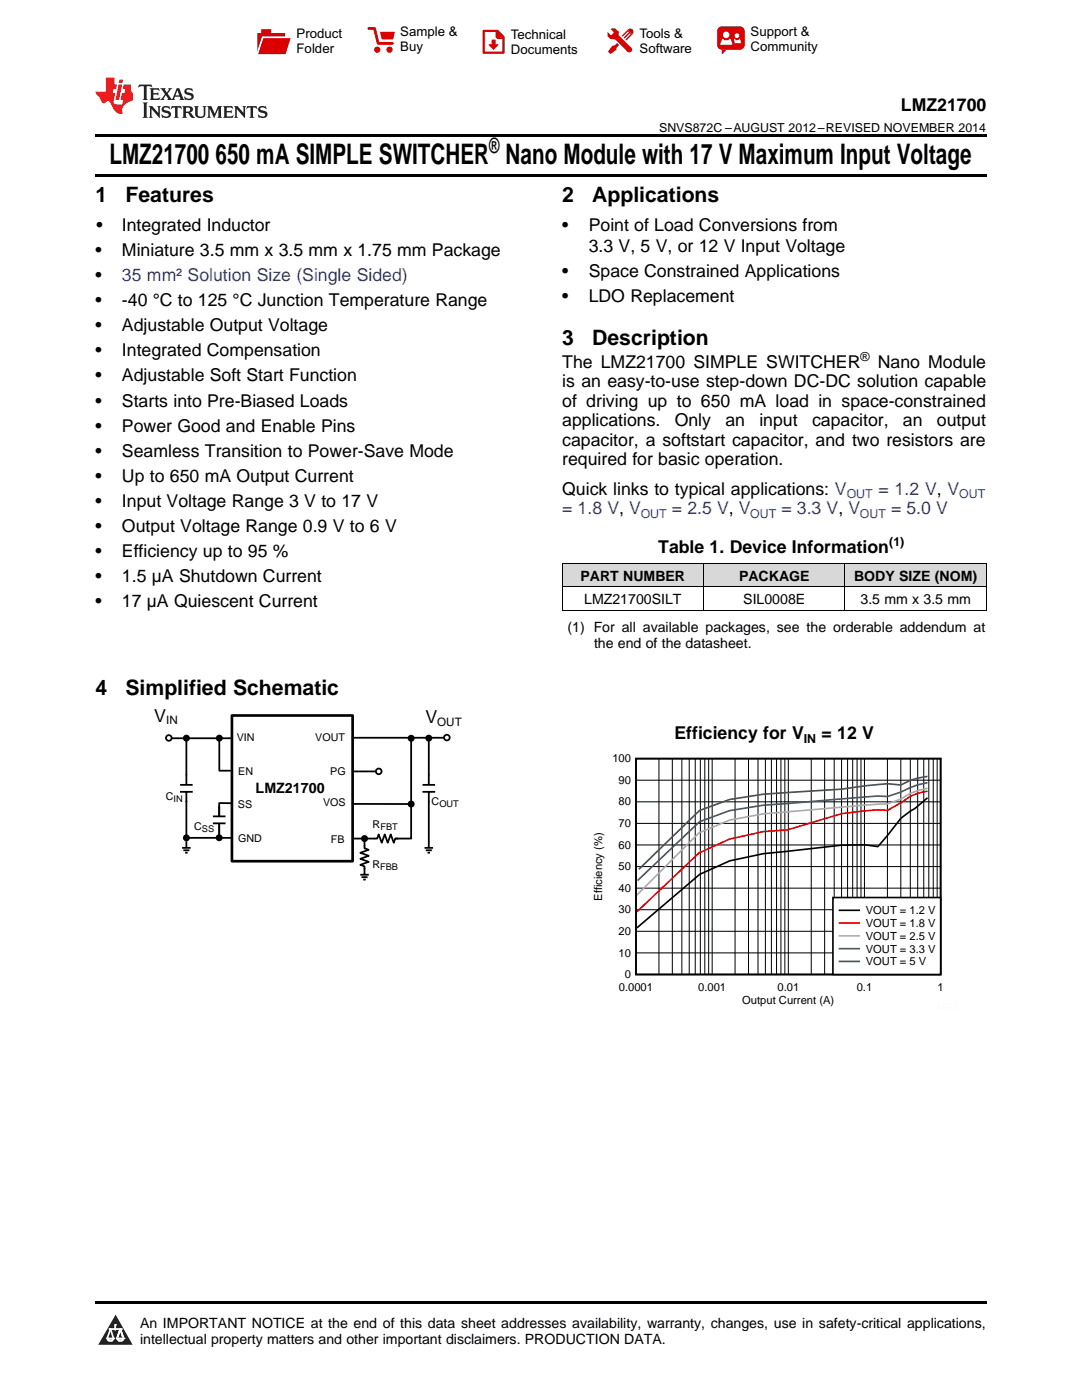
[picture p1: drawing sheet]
<svg xmlns="http://www.w3.org/2000/svg" width="216mm" height="279mm" viewBox="0 0 216 279" stroke-linecap="round" stroke-linejoin="round" font-family="sans-serif">
<g fill="#d8d8d8">
<path d="M112.2 112.5h28.2v4.7h-28.2z"/>
<path d="M140.4 112.5h28.2v4.7h-28.2z"/>
<path d="M168.6 112.5h28.2v4.7h-28.2z"/>
</g>
<path d="M23.1 262.4l3.4 6h-6.9z" fill="#231f20"/>
<path d="M21.4 267.1h1.2l-.3 .5h-.3a.55 .55 0 0 1-.6-.5z" fill-rule="evenodd" fill="#fff"/>
<path d="M21.4 267.1h1.2l-.3 .5h-.3a.55 .55 0 0 1-.6-.5z" fill="none" stroke="#231f20" stroke-width=".34"/>
<path d="M21.4 267.1l1.2 .1-.3 .4h-.5z" fill="none" stroke="#fff" stroke-width=".34"/>
<path d="M23 265.3h.1" fill="none" stroke="#fff" stroke-width=".34"/>
<path d="M23 264.4v.9z" fill="#fff"/>
<path d="M23 264.4v.9z" fill="none" stroke="#fff" stroke-width=".34"/>
<circle cx="23" cy="264.4" r=".17" fill="#fff"/>
<path d="M21.9 265.2h.1" fill="none" stroke="#fff" stroke-width=".34"/>
<path d="M21.9 265.2h2.3z" fill="#fff"/>
<path d="M21.9 265.2h2.3z" fill="none" stroke="#fff" stroke-width=".34"/>
<circle cx="24.2" cy="265.2" r=".17" fill="#fff"/>
<path d="M23.3 267.1h.1" fill="none" stroke="#fff" stroke-width=".34"/>
<path d="M24 265.2l-.7 1.9z" fill="#fff"/>
<path d="M24 265.2l-.7 1.9z" fill="none" stroke="#fff" stroke-width=".34"/>
<path d="M24 265.2l.7 1.9z" fill="#fff"/>
<path d="M24 265.2l.7 1.9z" fill="none" stroke="#fff" stroke-width=".34"/>
<path d="M24.6 267.1h.1" fill="none" stroke="#fff" stroke-width=".34"/>
<circle cx="21.4" cy="267.1" r=".17" fill="#fff"/>
<path d="M22.1 265.2l-.7 1.9z" fill="#fff"/>
<path d="M22.1 265.2l-.7 1.9z" fill="none" stroke="#fff" stroke-width=".34"/>
<path d="M22.1 265.2l.5 1.9z" fill="#fff"/>
<path d="M22.1 265.2l.5 1.9z" fill="none" stroke="#fff" stroke-width=".34"/>
<circle cx="22.6" cy="267.1" r=".17" fill="#fff"/>
<path d="M23.4 267.1h1.3a.65 .65 0 0 1-.7 .5 .65 .65 0 0 1-.6-.5z" fill-rule="evenodd" fill="#fff"/>
<path d="M23.4 267.1h1.3a.65 .65 0 0 1-.7 .5 .65 .65 0 0 1-.6-.5z" fill="none" stroke="#231f20" stroke-width=".34"/>
<path d="M23.4 267.1h1.3l-.4 .5h-.6z" fill="none" stroke="#fff" stroke-width=".34"/>
<path d="M23.3 267.1h.1" fill="none" stroke="#fff" stroke-width=".34"/>
<circle cx="24.7" cy="267.1" r=".17" fill="#fff"/>
<path d="M19 259.7h177.8v.5h-177.8z" fill="#000"/>
<path d="M118 150.6h73v50.7h-73z" fill-rule="evenodd" fill="#fff"/>
<path d="M126.9 151.4h60.8v43.1h-60.8zM185.1 159.2l-2.6 2.2-2.7 1.9-4.6 5.7-2.7-.4-4.6 .1-15.6 1.7-6.7 1.4-6 2.7-12.5 10.7" fill="none" stroke="#000" stroke-width=".33"/>
<g fill="none" stroke="#000" stroke-width=".2">
<path d="M126.9 155.7h60.8M131.5 151.4v43.1M134.2 151.4v43.1M136.1 151.4v43.1M137.5 151.4v43.1M138.7 151.4v43.1M139.7 151.4v43.1M140.6 151.4v43.1M141.4 151.4v43.1M142.1 151.4v43.1M146.7 151.4v43.1M149.4 151.4v43.1"/>
<path d="M151.2 151.4v43.1M152.7 151.4v43.1M153.9 151.4v43.1M154.9 151.4v43.1M155.8 151.4v43.1M156.6 151.4v43.1M157.3 151.4v43.1M161.9 151.4v43.1M164.5 151.4v43.1M166.5 151.4v43.1M167.9 151.4v43.1M169.1 151.4v43.1"/>
<path d="M170.1 151.4v43.1M171 151.4v43.1M171.8 151.4v43.1M172.5 151.4v43.1M177.1 151.4v43.1M179.7 151.4v43.1M181.6 151.4v43.1M183.1 151.4v43.1M184.3 151.4v43.1M185.3 151.4v43.1M186.2 151.4v43.1M187 151.4v43.1"/>
<path d="M126.9 177.3h60.8M126.9 172.9h60.8M126.9 168.6h60.8M126.9 164.3h60.8M126.9 160h60.8M126.9 190.2h60.8M126.9 185.9h60.8M126.9 181.6h60.8"/>
</g>
<path d="M185.1 157.9l-2 .4-1.4 .6-1.9 1.3-2.7 1.5-1.9-.1-7.3 .8-10.8 3.2-4.8 .4-6.7 1.5-6.1 2.7-12.4 11.8" fill="none" stroke="#f00" stroke-width=".33"/>
<path d="M185.1 157.3l-3.4 1-1.9 1.2-2.7 .9a320.7 320.7 0 0 0-20 1.6l-4.8 .4-6.7 1.3-6.1 2.5-12.4 12.5" fill="none" stroke="#aaa" stroke-width=".33"/>
<path d="M185.1 156.2l-2 .4-3.3 1.5-2.7 .9-1.9-.1-22.9 1.8-6.7 1.1-6 2.2-12.4 11.7" fill="none" stroke="#295c75" stroke-width=".33"/>
<path d="M185.1 154.9l-3.4 .8-1.9 1-2.7-.3-4.6 .4-4.6 .7-15.6 1-6.7 1.1-6 2.2-12.1 11.7" fill="none" stroke="#286b49" stroke-width=".33"/>
<path d="M166.2 179.1h21.5v15.4h-21.5z" fill-rule="evenodd" fill="#fff"/>
<path d="M166.2 179.1h21.5v15.4h-21.5zM167.5 181.7h3.9" fill="none" stroke="#000" stroke-width=".33"/>
<path d="M167.5 184.2h3.9" fill="none" stroke="#f00" stroke-width=".33"/>
<path d="M167.5 186.8h3.9" fill="none" stroke="#aaa" stroke-width=".33"/>
<path d="M167.5 189.3h3.9" fill="none" stroke="#295c75" stroke-width=".33"/>
<path d="M167.5 191.9h3.9" fill="none" stroke="#286b49" stroke-width=".33"/>
<g fill="#fff">
<path d="M30.9 141.5h61.2v34.2h-61.2z" fill-rule="evenodd"/>
<path d="M46.3 142.8h24.1v29.1h-24.1z" fill-rule="evenodd"/>
</g>
<path d="M46.3 142.8h24.1v29.1h-24.1z" fill="none" stroke="#000" stroke-width=".53"/>
<g fill="none" stroke="#000" stroke-width=".36">
<path d="M43.8 147.3v6.5M42.5 164.3h2.5M42.5 162.9h2.5M43.7 160.8v2.1M43.7 164.5v1.9M43.8 160.3h2.3M71.9 174.6h1.7M72.1 175.1h1.2M72.5 175.5h.5M72.7 173.2v1.3"/>
<circle cx="37.2" cy="147.3" r=".51"/>
<circle cx="43.8" cy="147.3" r=".51"/>
</g>
<g fill="#000">
<circle cx="37.2" cy="147.3" r=".51"/>
<circle cx="43.8" cy="147.3" r=".51"/>
</g>
<circle cx="33.7" cy="147.3" r=".56" fill="#fff"/>
<g fill="none" stroke="#000" stroke-width=".36">
<path d="M35.9 158h2.6M35.9 156.6h2.5M37.2 147.3v9.3M37.2 158.2v1.9M43.9 153.8h2.1M45.9 147.3h-11.6M70.4 154h4.7M89.6 147.2h-19.2v.3M36.3 169.2h1.7M36.6 169.7h1.2M36.9 170.2h.5M37.2 167.9v1.2"/>
<path d="M37.5 167.2h8.6M43.7 160.3v2.5M43.7 164.7v2.5M70.4 167.4h4.9l.3-.9 .6 1.7 .6-1.7 .6 1.7 .6-1.7 .6 1.7 .3-.8h.5M70.4 160.4l11.6 .1M72.7 168.8v.5l.9 .3-1.7 .6 1.7 .6-1.7 .6 1.7 .6-1.7 .6 .8 .3v.5"/>
<circle cx="33.7" cy="147.3" r=".56"/>
<circle cx="37.2" cy="167.2" r=".51"/>
<circle cx="43.7" cy="167.2" r=".51"/>
</g>
<g fill="#000">
<circle cx="37.2" cy="167.2" r=".51"/>
<circle cx="43.7" cy="167.2" r=".51"/>
</g>
<circle cx="75.6" cy="153.9" r=".56" fill="#fff"/>
<g fill="none" stroke="#000" stroke-width=".36">
<path d="M82 147.3v20.1h-3.1M72.7 167.6v1.2"/>
<circle cx="75.6" cy="153.9" r=".56"/>
<circle cx="82" cy="147.3" r=".51"/>
<circle cx="85.6" cy="147.3" r=".51"/>
<circle cx="72.7" cy="167.4" r=".51"/>
<circle cx="82" cy="160.5" r=".51"/>
</g>
<g fill="#000">
<circle cx="82" cy="147.3" r=".51"/>
<circle cx="85.6" cy="147.3" r=".51"/>
<circle cx="72.7" cy="167.4" r=".51"/>
<circle cx="82" cy="160.5" r=".51"/>
</g>
<circle cx="89.2" cy="147.2" r=".56" fill="#fff"/>
<g fill="none" stroke="#000" stroke-width=".36">
<path d="M37.2 159.9v7.3M84.3 158h2.5M84.3 156.6h2.5M85.6 147.3v9.3M85.6 158.2v10.9M84.7 169.2h1.7M85 169.7h1.2M85.3 170.2h.5"/>
<circle cx="89.2" cy="147.2" r=".56"/>
</g>
<path d="M112.2 117.1h84.6M112.2 112.4h84.6M112.2 112.5v9.3M140.4 112.5v9.3M168.6 112.5v9.3M196.8 112.5v9.3M112.2 121.8h84.6" fill="none" stroke="#000" stroke-width=".2"/>
<path d="M19 34.8h177.8v.5h-177.8zM19 26.8h177.8v.6h-177.8zM112.2 121.8h.1zM168.5 121.8h.1zM196.7 121.8h.1z" fill="#000"/>
<path d="M27.7 16.9l-.1 .6 .6-.3h.5v.2v2.2l-.2 .4h1l-.2-.4v-2.2v-.2h.5l.6 .3-.2-.6zM29.9 17.6l.2 .4v1.6l-.2 .4h1.9l.1-.6a1.09 1.09 0 0 1-1.3 .1v-.6h.6l.4 .2v-.7l-.2 .2h-.8v-.6l.2-.1a1.01 1.01 0 0 1 1 .3l-.1-.6zM32 17.6l.9 1.2-1 1.2h.9l-.2-.3 .5-.7 .5 .7-.3 .3h1.7l-.2-.3 .1-.4h1l.1 .4-.2 .3h1l-.3-.4-.7-2h-.5l-1 2.2-.8-1.1 .9-1.1h-.9l.2 .2-.4 .7-.4-.7 .2-.2zM35.4 18l.4 1h-.8zM37 17.7a.66 .66 0 0 0-.2 .8 .66 .66 0 0 0 .6 .4l.7 .2 .1 .2a.8 .8 0 0 1-.7 .4 .8 .8 0 0 1-.7-.5l.1 .8 .2-.2a.94 .94 0 0 0 1.1 .1 .94 .94 0 0 0 .4-.9 1.48 1.48 0 0 0-1.3-.6v-.4a1.1 1.1 0 0 1 1.2 .2l-.2-.6-.2 .1-.5-.1zM28.5 20.4l.2 .4v2.3l-.2 .4h1l-.2-.4v-2.3l.2-.4zM29.7 21.2l.2 .4v1.5l-.2 .4h.8l-.3-.4 .1-1.3 1.6 1.8v-2l.2-.4h-.7l.2 .2v1.1l-1.2-1.3zM32.5 21.3a.66 .66 0 0 0-.2 .8 .66 .66 0 0 0 .6 .4l.6 .2 .2 .2a.8 .8 0 0 1-.8 .4 .8 .8 0 0 1-.7-.5l.2 .7 .2-.1a.94 .94 0 0 0 1 .1 .94 .94 0 0 0 .5-1 1.47 1.47 0 0 0-1.3-.6l-.1-.3a1.1 1.1 0 0 1 1.3 .2l-.2-.6-.2 .1-.5-.2zM34.3 21.2l-.2 .6a.64 .64 0 0 1 .8-.3v1.6l-.2 .4h1l-.3-.4 .1-1.6a.66 .66 0 0 1 .8 .3l-.2-.6zM36.3 21.2l.3 .4v1.5l-.3 .4h1l-.2-.2v-.7h.5l.1 .1a.8 .8 0 0 0 1.2 .7l-1-1a.62 .62 0 0 0 .6-.5 .62 .62 0 0 0-.6-.7zM37.1 21.5h.1a.48 .48 0 0 1 .6 0 .48 .48 0 0 1 .1 .6l-.2 .1-.6 .1zM38.7 21.2l.2 .2a2.29 2.29 0 0 0 .4 2 1.05 1.05 0 0 0 1.7-.7v-1.3l.2-.2h-.8l.2 .4v1.1a.61 .61 0 0 1-.6 .6 .61 .61 0 0 1-.6-.6v-1.1l.3-.4zM41.3 21.2l.3 .4v1.5l-.3 .4h.8l-.2-.4v-1.4l.8 1.9 .9-1.9v1.4l-.2 .4h.9l-.2-.4v-1.5l.2-.4h-.8l-.7 1.5-.6-1.5zM44.5 21.2l.2 .4v1.5l-.2 .4h1.9l.2-.6a1.1 1.1 0 0 1-1.4 .2v-.7h.6l.4 .2v-.6l-.2 .1-.8 .1v-.6l.2-.1a1.02 1.02 0 0 1 1.1 .2l-.2-.5zM46.7 21.2l.2 .4v1.5l-.2 .4h.8l-.3-.4 .1-1.3 1.6 1.8v-2l.2-.4h-.7l.2 .2v1.1l-1.2-1.3zM49.3 21.2l-.1 .6a.64 .64 0 0 1 .8-.3v1.6l-.3 .4h1l-.2-.4v-1.6a.66 .66 0 0 1 .8 .3l-.1-.6zM51.7 21.3a.66 .66 0 0 0-.2 .7 .66 .66 0 0 0 .7 .5l.6 .2 .1 .2a.8 .8 0 0 1-.7 .4 .8 .8 0 0 1-.7-.5l.1 .7 .2-.1a.94 .94 0 0 0 1.1 .1 .94 .94 0 0 0 .4-1 1.48 1.48 0 0 0-1.2-.6l-.1-.3a1.1 1.1 0 0 1 1.2 .2l-.2-.6-.1 .1-.6-.2z" fill="#231f20"/>
<path d="M21.1 15.5v2.8h-2v.4l.9 .9a.96 .96 0 0 0 1 1 .59 .59 0 0 1 .5-.4 .59 .59 0 0 1 .5 .3l.4 .8a1.61 1.61 0 0 0 2.1 1.3 1.63 1.63 0 0 1 1.1-2.2l.9-.3v-1.5a1.6 1.6 0 0 1-.4-1.7h-1.4l-.2 .9h.5l-.2 .8h-.5l-.2 1v.3h.5l-.2 .9h-.7a.74 .74 0 0 1-1-.6l.3-1.6h-.5l.2-.8h.5l.1-.9h-.4v-1.4zM23.7 16.9l-.7 3h.8l.6-3zM23.8 15.9l-.1 .7h.7l.2-.7z" fill="#ee1d23"/>
<g fill="#d60000">
<path d="M52.1 5.8h2v.8h2.8v4.2h-5.5v-4.2h.7z" fill-rule="evenodd"/>
<path d="M52.4 7.5h5.6l-1 3.3h-5.6z" fill-rule="evenodd"/>
</g>
<path d="M52.4 7.4h5.7l-.1 .1h-5.5l-1.1 3.3z" fill-rule="evenodd" fill="#fff"/>
<path d="M52.4 7.4h5.7l-.1 .1h-5.5l-1.1 3.3z" fill="none" stroke="#fff" stroke-width=".2"/>
<path d="M73.6 5.7h1.1l.7 2.9h2.9" fill="none" stroke="#d60000" stroke-width=".55"/>
<g fill="#d60000">
<path d="M75.8 6.3h3l-.4 1.6h-2.2z" fill-rule="evenodd"/>
<circle cx="75.3" cy="9.9" r=".62"/>
<circle cx="77.7" cy="9.9" r=".62"/>
</g>
<path d="M96.5 6.2h2.7l1.3 1.2v3.1h-4z" fill="none" stroke="#d60000" stroke-width=".44"/>
<g fill="#d60000">
<path d="M98.1 7.9h.8v1h.5l-.9 1.1-1-1v-.1h.6z" fill-rule="evenodd"/>
<path d="M98.9 6.2h.3l1.3 1.2v.4h-1.3l-.3-.4z" fill-rule="evenodd"/>
<path d="M121.9 5.7h.8l.7 .6 .1 .7 2.5 2.5-.8 .8-2.3-2.3-1.1-.2-.6-.6v-.8l.7 .6 .5-.4v-.2l-.5-.5z" fill-rule="evenodd"/>
<path d="M122.2 9.1h.4l.5-.5 .4 .4-.5 .5v.4l-1.2 .9-.5-.5z" fill-rule="evenodd"/>
<path d="M125.3 5.9a.67 .67 0 0 1 .9 0 .67 .67 0 0 1 0 .9z" fill-rule="evenodd"/>
<path d="M125.3 5.9l.9 .9-1.2 1.2h-.2v-.2l1-.9v-.2h-.2l-.9 1h-.2v-.2l.9-1 .1-.2h-.3l-.9 1h-.2v-.2z" fill-rule="evenodd"/>
<circle cx="125.6" cy="9.9" r=".54"/>
</g>
<path d="M123.3 6.3v.7" fill="none" stroke="#d60000" stroke-width=".2"/>
<g fill="#d60000">
<path d="M143.4 5.5l.6-.2h3.6a.95 .95 0 0 1 1 .9v2.8a.95 .95 0 0 1-1 .9h-3.6a.95 .95 0 0 1-.9-.9v-2.8z" fill-rule="evenodd"/>
<path d="M144 9.9h.9l-.7 .9h-.2z" fill-rule="evenodd"/>
</g>
<g fill="#fff">
<path d="M146.6 8.6h1.3z"/>
<path d="M144.1 7.8h.3l.1 .2h.8l.2-.2h.3l.4 1.1h-2.5z" fill-rule="evenodd"/>
<path d="M146.4 7.8h.3l.1 .2h.5l.2-.2h.2l.2 .8h-1.3z" fill-rule="evenodd"/>
<circle cx="144.9" cy="6.9" r=".65"/>
<circle cx="147" cy="7.1" r=".48"/>
</g>
<g font-size="5.6">
<text x="21.8" y="32.8">LMZ21700</text>
<text x="43" y="32.8">650 mA SIMPLE SWITCHER Nano Module with 17 V Maximum Input Voltage</text>
</g>
<g font-size="4.2">
<text x="97.6" y="30.6">®</text>
<text x="19" y="40.4">1</text>
<text x="25" y="40.4">Features</text>
<text x="112.2" y="40.4">2</text>
<text x="118.2" y="40.4">Applications</text>
<text x="112.2" y="68.8">3</text>
<text x="118.2" y="68.8">Description</text>
<text x="19" y="138.7">4</text>
<text x="25" y="138.7">Simplified Schematic</text>
</g>
<g font-size="3.6">
<text x="30.8" y="144.1">V</text>
<text x="84.9" y="144.3">V</text>
</g>
<g font-size="3.5">
<text x="179.8" y="22.2">LMZ21700</text>
<text x="19.2" y="46.1">•</text>
<text x="24.3" y="46.1">Integrated Inductor</text>
<text x="112.2" y="46.1">•</text>
<text x="117.5" y="46.1">Point of Load Conversions from</text>
<text x="19" y="51.1">•</text>
<text x="24.3" y="51.1">Miniature 3.5 mm x 3.5 mm x 1.75 mm Package</text>
<text x="117.5" y="50.3">3.3 V, 5 V, or 12 V Input Voltage</text>
<text x="19" y="56.1">•</text>
<text x="112.2" y="55.3">•</text>
<text x="117.5" y="55.3">Space Constrained Applications</text>
<text x="19" y="61.1">•</text>
<text x="24.3" y="61.1">-40 °C to 125 °C Junction Temperature Range</text>
<text x="112.2" y="60.3">•</text>
<text x="117.5" y="60.3">LDO Replacement</text>
<text x="19" y="66.1">•</text>
<text x="19" y="71.1">•</text>
<text x="24.3" y="66.1">Adjustable Output Voltage</text>
<text x="24.3" y="71.1">Integrated Compensation</text>
<text x="19" y="76.1">•</text>
<text x="24.3" y="76.1">Adjustable Soft Start Function</text>
<text x="112.2" y="73.4">The LMZ21700 SIMPLE SWITCHER</text>
<text x="112.2" y="77.3">is an easy-to-use step-down DC-DC solution capable</text>
<text x="175.2" y="73.4">Nano Module</text>
<text x="19" y="81.1">•</text>
<text x="24.3" y="81.1">Starts into Pre-Biased Loads</text>
<text x="112.2" y="81.2">of driving up to 650 mA load in space-constrained</text>
<text x="19" y="86.1">•</text>
<text x="24.3" y="86.1">Power Good and Enable Pins</text>
<text x="112.2" y="85.1">applications.</text>
<text x="112.2" y="88.9">capacitor, a softstart capacitor, and two resistors are</text>
<text x="134.6" y="85.1">Only</text>
<text x="144.7" y="85.1">an</text>
<text x="151.5" y="85.1">input</text>
<text x="162" y="85.1">capacitor,</text>
<text x="180.2" y="85.1">an</text>
<text x="187" y="85.1">output</text>
<text x="19" y="91.2">•</text>
<text x="24.3" y="91.2">Seamless Transition to Power-Save Mode</text>
<text x="112.2" y="92.8">required for basic operation.</text>
<text x="19" y="96.2">•</text>
<text x="19" y="101.2">•</text>
<text x="24.3" y="96.2">Up to 650 mA Output Current</text>
<text x="24.3" y="101.2">Input Voltage Range 3 V to 17 V</text>
<text x="112.2" y="98.8">Quick links to typical applications: V</text>
<text x="19" y="106.2">•</text>
<text x="24.3" y="106.2">Output Voltage Range 0.9 V to 6 V</text>
<text x="19" y="111.2">•</text>
<text x="24.3" y="111.2">Efficiency up to 95 %</text>
<text x="131.3" y="110.4">Table 1. Device Information</text>
<text x="19" y="116.2">•</text>
<text x="24.3" y="116.2">1.5 µA Shutdown Current</text>
<text x="19" y="121.2">•</text>
<text x="24.3" y="121.2">17 µA Quiescent Current</text>
<text x="134.6" y="147.5">Efficiency for V</text>
<text x="163.9" y="147.5">= 12 V</text>
</g>
<g font-size="3.5" fill="#00f">
<text x="24.3" y="56.1">35 mm² Solution Size (Single Sided)</text>
<text x="175.3" y="98.8">= 1.2 V, V</text>
<text x="112.2" y="102.7">= 1.8 V, V</text>
<text x="134.1" y="102.7">= 2.5 V, V</text>
<text x="155.9" y="102.7">= 3.3 V, V</text>
<text x="177.8" y="102.7">= 5.0 V</text>
</g>
<text font-size="2.9" x="51" y="158.2">LMZ21700</text>
<g font-size="2.8">
<text x="115.8" y="115.9">PART NUMBER</text>
<text x="147.5" y="115.9">PACKAGE</text>
<text x="170.4" y="115.9">BODY SIZE (NOM)</text>
<text x="116.6" y="120.5">LMZ21700SILT</text>
<text x="148.3" y="120.5">SIL0008E</text>
<text x="171.7" y="120.5">3.5 mm x 3.5 mm</text>
<text x="113.2" y="126">(1) For all available packages, see the orderable addendum at</text>
<text x="118.5" y="129.2">the end of the datasheet.</text>
<text x="27.9" y="265">An IMPORTANT NOTICE at the end of this data sheet addresses availability, warranty, changes, use in safety-critical applications,</text>
<text x="27.9" y="268.2">intellectual property matters and other important disclaimers. PRODUCTION DATA.</text>
</g>
<g font-size="2.6">
<text x="59.2" y="7.6">Product</text>
<text x="59.2" y="10.6">Folder</text>
<text x="79.9" y="7.3">Sample &amp;</text>
<text x="79.9" y="10.2">Buy</text>
<text x="101.9" y="7.8">Technical</text>
<text x="101.9" y="10.8">Documents</text>
<text x="127.6" y="7.6">Tools &amp;</text>
<text x="127.6" y="10.6">Software</text>
<text x="149.8" y="7.2">Support &amp;</text>
<text x="149.8" y="10.2">Community</text>
</g>
<g font-size="2.5">
<text x="131.5" y="26.3">SNVS872C –AUGUST 2012–REVISED NOVEMBER 2014</text>
<text x="171.7" y="72">®</text>
<text x="177.4" y="109">(1)</text>
<text x="160.4" y="148.2">IN</text>
</g>
<g font-size="2.5" fill="#00f">
<text x="168.9" y="99.5">OUT</text>
<text x="191.4" y="99.5">OUT</text>
<text x="127.8" y="103.4">OUT</text>
<text x="149.7" y="103.4">OUT</text>
<text x="171.6" y="103.4">OUT</text>
</g>
<g font-size="2.3">
<text x="33.2" y="144.6">IN</text>
<text x="87.3" y="144.8">OUT</text>
</g>
<g font-size="2.2">
<text x="122.2" y="152.1">100</text>
<text x="123.4" y="160.8">80</text>
<text x="123.4" y="156.4">90</text>
<text x="123.4" y="165.1">70</text>
<text x="123.4" y="173.7">50</text>
<text x="123.4" y="169.4">60</text>
<text x="120.1" y="179.8" transform="rotate(-90 120.1 179.8)">Efficiency (%)</text>
<text x="123.4" y="178">40</text>
<text x="123.4" y="182.3">30</text>
<text x="172.8" y="182.5">VOUT = 1.2 V</text>
<text x="172.8" y="185">VOUT = 1.8 V</text>
<text x="123.4" y="190.9">10</text>
<text x="123.4" y="186.6">20</text>
<text x="172.8" y="187.6">VOUT = 2.5 V</text>
<text x="172.8" y="190.1">VOUT = 3.3 V</text>
<text x="123.5" y="197.8">0.0001</text>
<text x="124.7" y="195.2">0</text>
<text x="139.3" y="197.8">0.001</text>
<text x="155.1" y="197.8">0.01</text>
<text x="170.9" y="197.8">0.1</text>
<text x="172.8" y="192.7">VOUT = 5 V</text>
<text x="187.1" y="197.8">1</text>
<text x="148.1" y="200.3">Output Current (A)</text>
</g>
<g font-size="2.1">
<text x="47.2" y="148">VIN</text>
<text x="62.9" y="148">VOUT</text>
<text x="47.5" y="154.6">EN</text>
<text x="65.9" y="154.7">PG</text>
<text x="33.1" y="159.6">C</text>
<text x="47.5" y="161.3">SS</text>
<text x="64.5" y="160.9">VOS</text>
<text x="86.1" y="160.7">C</text>
<text x="38.7" y="165.6">C</text>
<text x="74.4" y="165.2">R</text>
<text x="47.5" y="168">GND</text>
<text x="66" y="168.2">FB</text>
<text x="74.3" y="173.2">R</text>
</g>
<g font-size="1.9">
<text x="34.6" y="160">IN</text>
<text x="87.7" y="161.1">OUT</text>
<text x="40.3" y="166">SS</text>
<text x="75.9" y="165.6">FBT</text>
<text x="75.8" y="173.5">FBB</text>
</g>
</svg>
